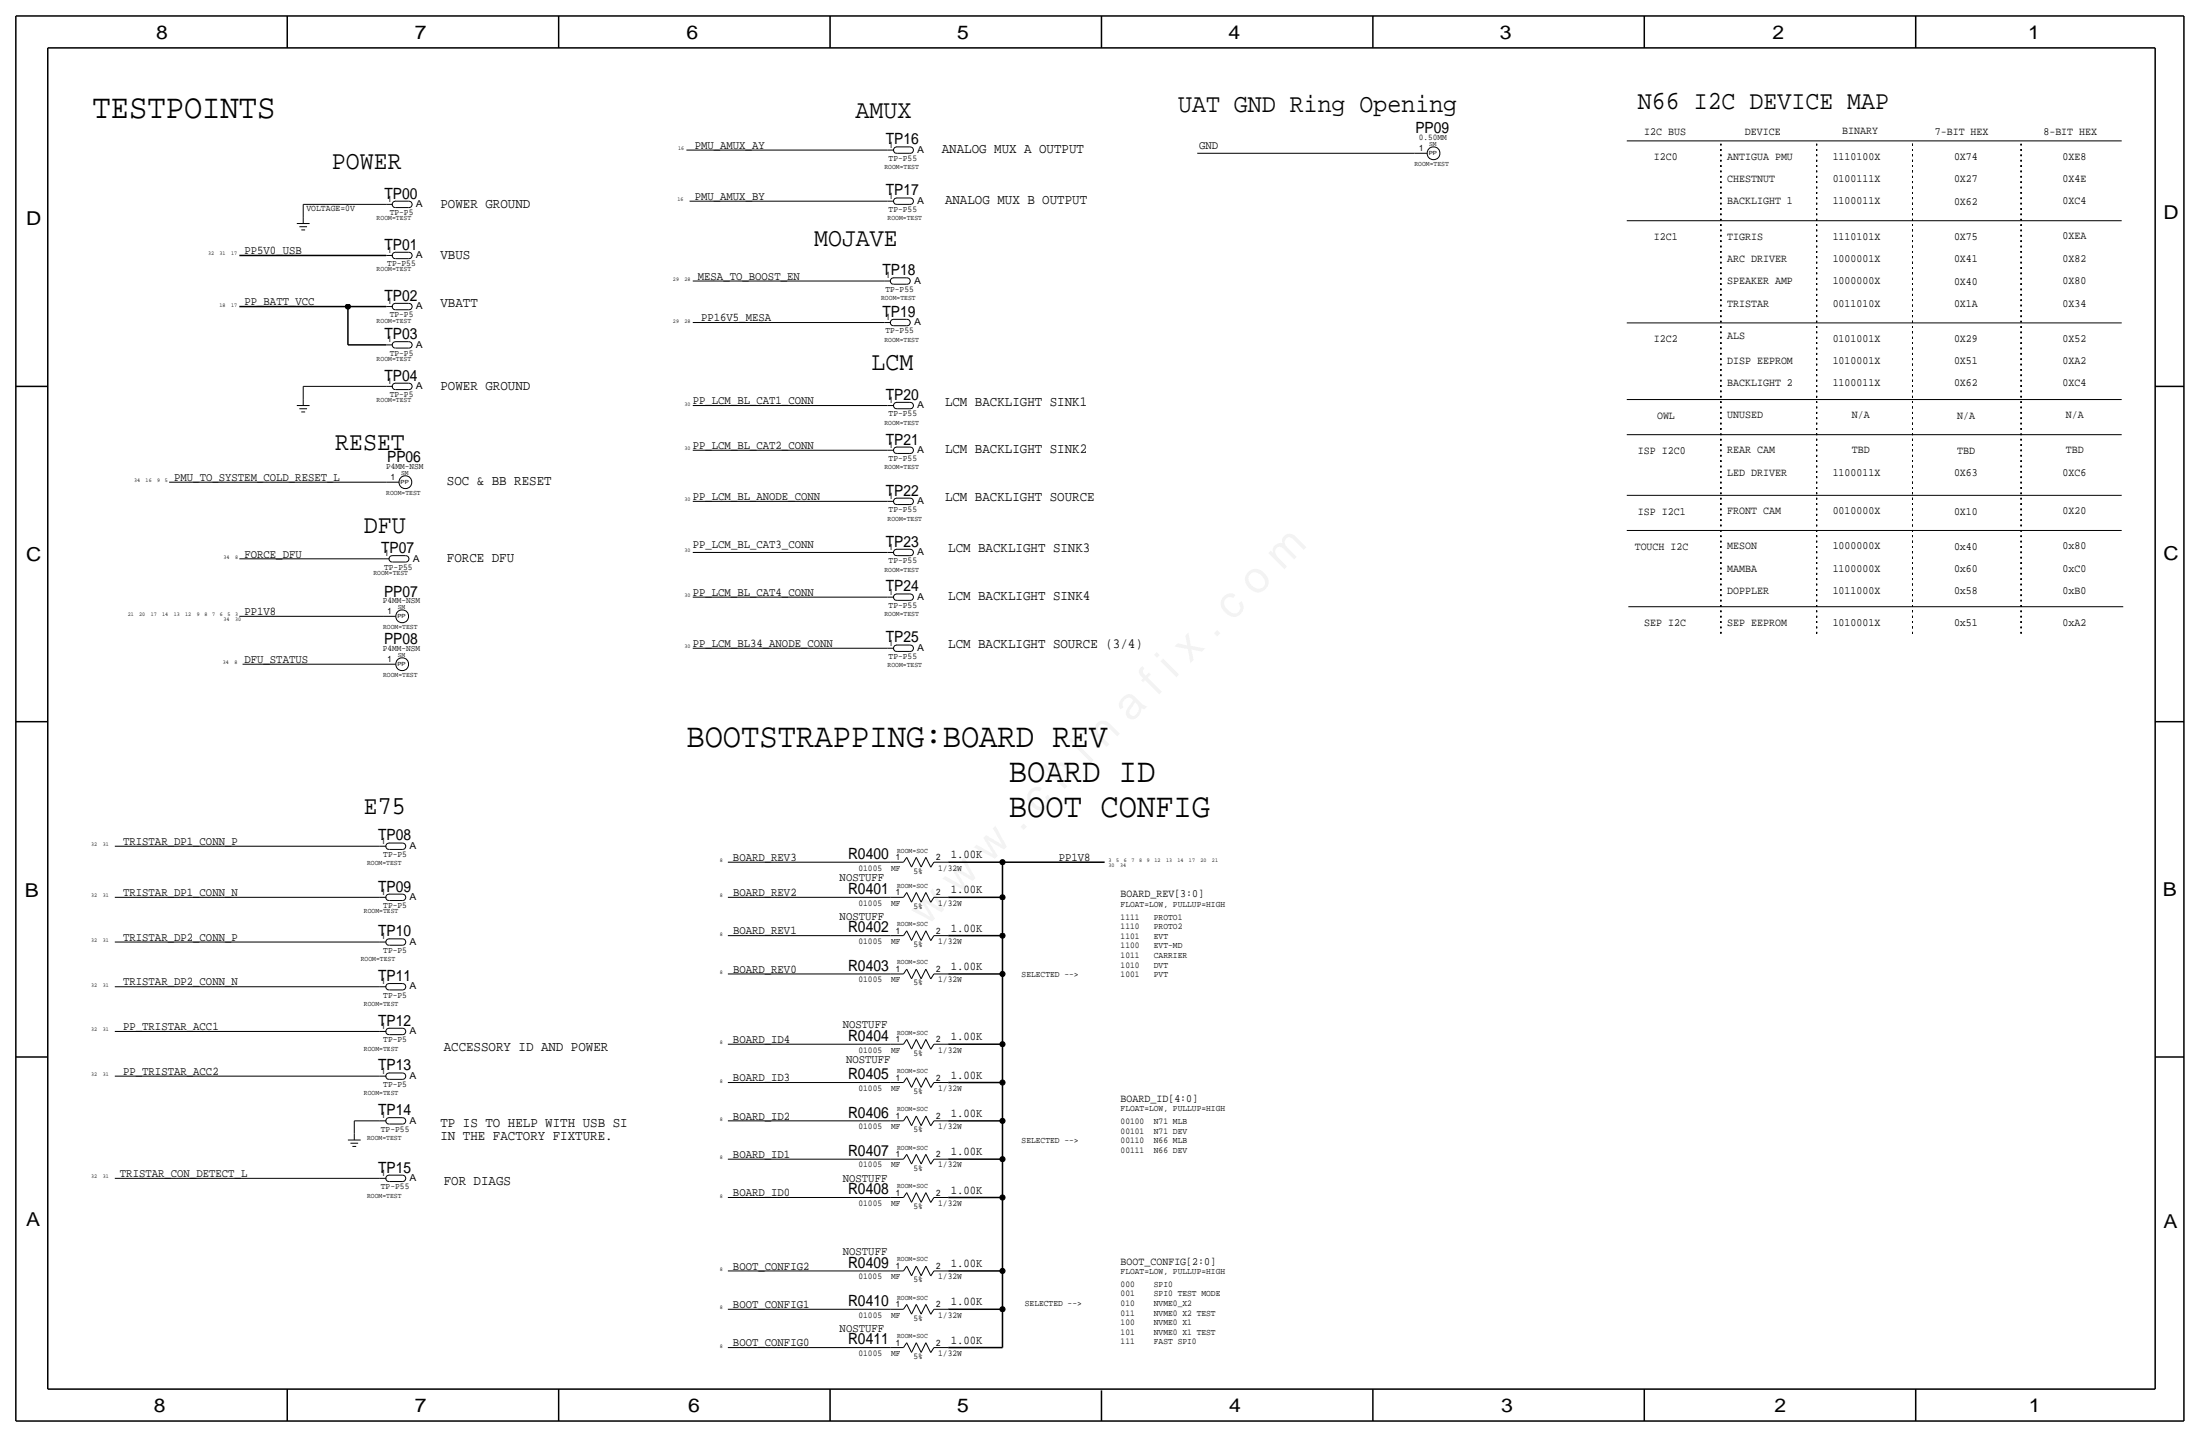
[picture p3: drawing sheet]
<svg xmlns="http://www.w3.org/2000/svg" width="875mm" height="572mm" viewBox="0 0 875 572" stroke-linecap="round" stroke-linejoin="round" font-family="sans-serif">
<g fill="none" stroke="#000" stroke-width=".4">
<path d="M273 59.7h80zM353 59.7h2.6zM356.7 58.4h5.2zM356.8 58.5a1.25 1.25 0 0 0-1.4 1.2 1.25 1.25 0 0 0 1.4 1.3M361.9 58.5a1.25 1.25 0 0 1 1.4 1.2 1.25 1.25 0 0 1-1.4 1.3M647 56h196.9zM356.7 78.7h5.2zM356.8 78.8a1.25 1.25 0 0 0-1.4 1.2 1.25 1.25 0 0 0 1.4 1.3M356.8 61h5.1zM361.9 78.8a1.25 1.25 0 0 1 1.4 1.2 1.25 1.25 0 0 1-1.4 1.3M476.2 61h86.4zM562.6 61h5z"/>
<path d="M118.1 88.9h5zM119.1 90.2h3zM119.8 91.4h1.6zM120.6 81.3h33zM120.6 81.3v5.1zM120.6 86.4v2.5zM153.6 81.3h2.6zM157.3 80h5.2zM157.4 80.1a1.25 1.25 0 0 0-1.4 1.2 1.25 1.25 0 0 0 1.4 1.2M157.4 82.6h5.1zM162.5 80.1a1.25 1.25 0 0 1 1.4 1.2 1.25 1.25 0 0 1-1.4 1.3M274.3 80h78.7z"/>
<path d="M353 80h2.6zM356.8 81.3h5.1zM647 87.8h196.9zM153.6 101.6h2.6zM157.3 100.3h5.2zM157.4 100.4a1.25 1.25 0 0 0-1.4 1.2 1.25 1.25 0 0 0 1.4 1.3M157.4 102.9h5.1zM162.5 100.4a1.25 1.25 0 0 1 1.4 1.2 1.25 1.25 0 0 1-1.4 1.3M275.5 111.8h76.2zM351.7 111.8h2.6zM355.4 110.5h5.2zM355.5 110.5a1.25 1.25 0 0 0-1.4 1.3 1.25 1.25 0 0 0 1.4 1.2"/>
<path d="M355.6 113h5zM360.6 110.5a1.25 1.25 0 0 1 1.4 1.3 1.25 1.25 0 0 1-1.4 1.2M153.6 121.9h2.6zM153.6 137.2h2.6zM157.3 120.7h5.2zM157.3 135.9h5.2zM157.4 120.7a1.25 1.25 0 0 0-1.4 1.2 1.25 1.25 0 0 0 1.4 1.3M157.4 135.9a1.25 1.25 0 0 0-1.4 1.3 1.25 1.25 0 0 0 1.4 1.2M157.4 123.2h5.1zM157.4 138.4h5.1zM162.5 120.7a1.25 1.25 0 0 1 1.4 1.2 1.25 1.25 0 0 1-1.4 1.3M162.5 135.9a1.25 1.25 0 0 1 1.4 1.3 1.25 1.25 0 0 1-1.4 1.2"/>
<path d="M275.5 128.3h76.2zM351.7 128.3h2.6zM355.4 127h5.2zM355.5 127a1.25 1.25 0 0 0-1.4 1.3 1.25 1.25 0 0 0 1.4 1.2M355.6 129.5h5zM360.6 127.1a1.25 1.25 0 0 1 1.4 1.2 1.25 1.25 0 0 1-1.4 1.2M647 128.4h196.9zM120.6 153.7h33zM120.6 153.7v5zM120.6 158.8v2.5zM153.6 153.7h2.6zM157.3 152.4h5.2z"/>
<path d="M157.4 152.4a1.25 1.25 0 0 0-1.4 1.3 1.25 1.25 0 0 0 1.4 1.2M157.4 154.9h5.1zM162.5 152.5a1.25 1.25 0 0 1 1.4 1.2 1.25 1.25 0 0 1-1.4 1.2M647 158.9h196.9zM118.1 161.3h5zM119.1 162.6h3zM119.8 163.8h1.6zM275.5 179.1h77.5zM275.5 161.3h77.5zM353 179.1h2.6zM353 161.3h2.6zM356.7 177.8h5.2z"/>
<path d="M356.7 160h5.2zM356.8 177.8a1.25 1.25 0 0 0-1.4 1.3 1.25 1.25 0 0 0 1.4 1.2M356.8 160.1a1.25 1.25 0 0 0-1.4 1.2 1.25 1.25 0 0 0 1.4 1.3M356.8 162.6h5.1zM361.9 177.9a1.25 1.25 0 0 1 1.4 1.2 1.25 1.25 0 0 1-1.4 1.2M361.9 160.1a1.25 1.25 0 0 1 1.4 1.2 1.25 1.25 0 0 1-1.4 1.3M647 172.9h196.9zM67.3 191.8h86.3zM153.6 191.8h5.1zM275.5 199.4h77.5zM353 199.4h2.6zM356.7 198.1h5.2z"/>
<path d="M356.8 198.2a1.25 1.25 0 0 0-1.4 1.2 1.25 1.25 0 0 0 1.4 1.3M356.8 180.3h5.1zM361.9 198.2a1.25 1.25 0 0 1 1.4 1.2 1.25 1.25 0 0 1-1.4 1.3M647 197h196.9zM275.5 219.7h77.5zM353 219.7h2.6zM356.8 218.5a1.25 1.25 0 0 0-1.4 1.2 1.25 1.25 0 0 0 1.4 1.3M356.8 200.7h5.1zM647 211h196.9zM95.2 222.3h57.1zM152.3 222.3h2.6zM156 221h5.2z"/>
<path d="M156.1 221a1.25 1.25 0 0 0-1.4 1.3 1.25 1.25 0 0 0 1.4 1.2M156.2 223.5h5zM161.2 221a1.25 1.25 0 0 1 1.5 1.3 1.25 1.25 0 0 1-1.5 1.2M275.5 237.5h77.5zM353 237.5h2.6zM356.8 236.3a1.25 1.25 0 0 0-1.4 1.2 1.25 1.25 0 0 0 1.4 1.3M95.2 245.1h57.1zM152.3 245.1h5.1zM275.5 257.8h77.5zM353 257.8h2.6zM356.8 256.6a1.25 1.25 0 0 0-1.4 1.2 1.25 1.25 0 0 0 1.4 1.3M647.7 241.3h196.8z"/>
<path d="M96.5 264.2h55.8zM152.3 264.2h5.1zM45.7 336.6h105.4zM151.1 336.6h2.5zM154.7 335.3h5.3zM154.8 335.3a1.25 1.25 0 0 0-1.3 1.3 1.25 1.25 0 0 0 1.3 1.2M154.9 337.8h5.1zM160 335.3a1.25 1.25 0 0 1 1.4 1.3 1.25 1.25 0 0 1-1.4 1.2M45.7 356.9h105.4zM151.1 356.9h2.5zM154.7 355.6h5.3zM154.8 355.7a1.25 1.25 0 0 0-1.3 1.2 1.25 1.25 0 0 0 1.3 1.2"/>
<path d="M154.9 358.1h5.1zM160 355.7a1.25 1.25 0 0 1 1.4 1.2 1.25 1.25 0 0 1-1.4 1.2M289.5 356.9h64.8zM289.5 342.9h64.8zM354.3 342.9h5.1zM354.3 356.9h5.1zM45.7 374.6h105.4zM151.1 374.6h2.5zM154.7 373.4h5.3zM154.8 373.4a1.25 1.25 0 0 0-1.3 1.3 1.25 1.25 0 0 0 1.3 1.2M154.9 375.9h5.1zM160 373.4a1.25 1.25 0 0 1 1.4 1.3 1.25 1.25 0 0 1-1.4 1.2"/>
<path d="M289.5 372.1h64.8zM354.3 372.1h5.1zM45.7 392.4h105.4zM151.1 392.4h2.5zM154.7 391.2h5.3zM154.8 391.2a1.25 1.25 0 0 0-1.3 1.3 1.25 1.25 0 0 0 1.3 1.2M154.9 393.7h5.1zM160 391.2a1.25 1.25 0 0 1 1.4 1.3 1.25 1.25 0 0 1-1.4 1.2M289.5 387.4h64.8zM354.3 387.4h5.1zM360.6 385.4l-1.2 2zM360.6 385.4l2 3.9z"/>
<path d="M364.4 385.4l-1.8 3.9zM364.4 385.4l2 3.9zM368.2 385.4l-1.8 3.9zM368.3 385.4l1.9 3.9zM371.5 387.4l-1.3 2zM371.5 387.4h5.6zM45.7 410.2h105.4zM151.1 410.2h2.5zM154.7 408.9h5.3zM154.8 409a1.25 1.25 0 0 0-1.3 1.2 1.25 1.25 0 0 0 1.3 1.3M154.9 411.5h5.1zM160 409a1.25 1.25 0 0 1 1.4 1.2 1.25 1.25 0 0 1-1.4 1.3"/>
<path d="M289.5 415.3h64.8zM354.3 415.3h5.1zM360.6 413.4l-1.2 1.9zM360.6 413.4l2 3.8zM364.4 413.4l-1.8 3.8zM364.4 413.4l2 3.8zM368.2 413.4l-1.8 3.8zM368.3 413.4l1.9 3.8zM371.5 415.3l-1.3 2zM371.5 415.3h5.6zM45.7 428h105.4zM151.1 428h2.5z"/>
<path d="M154.7 426.7h5.3zM154.8 426.8a1.25 1.25 0 0 0-1.3 1.2 1.25 1.25 0 0 0 1.3 1.3M154.9 429.3h5.1zM160 426.8a1.25 1.25 0 0 1 1.4 1.2 1.25 1.25 0 0 1-1.4 1.3M289.5 430.5h64.8zM354.3 430.5h5.1zM360.6 428.6l-1.2 1.9zM360.6 428.6l2 3.9zM364.4 428.6l-1.8 3.9zM364.4 428.6l2 3.9zM368.2 428.6l-1.8 3.9zM368.3 428.6l1.9 3.9z"/>
<path d="M371.5 430.5l-1.3 2.1zM371.5 430.5h5.6zM138.4 453.4h5.1zM139.4 454.7h3zM140.2 455.9h1.5zM140.9 445.8h10.2zM140.9 445.8v5.1zM140.9 450.9v2.5zM151.1 445.8h2.5zM154.7 444.5h5.3zM154.8 444.6a1.25 1.25 0 0 0-1.3 1.2 1.25 1.25 0 0 0 1.3 1.2M154.9 447h5.1z"/>
<path d="M160 444.6a1.25 1.25 0 0 1 1.4 1.2 1.25 1.25 0 0 1-1.4 1.2M289.5 445.8h64.8zM354.3 445.8h5.1zM360.6 443.8l-1.2 2zM360.6 459.1l-1.2 1.9zM360.6 443.8l2 3.9zM360.6 459.1l2 3.8zM364.4 443.8l-1.8 3.9zM364.4 459.1l-1.8 3.8zM364.4 443.8l2 3.9zM364.4 459.1l2 3.8zM368.2 443.8l-1.8 3.9z"/>
<path d="M368.2 459.1l-1.8 3.8zM368.3 443.8l1.9 3.9zM368.3 459.1l1.9 3.8zM371.5 445.8l-1.3 2zM371.5 445.8h5.6zM45.7 468.6h105.4zM151.1 468.6h2.5zM154.7 467.4h5.3zM154.8 467.4a1.25 1.25 0 0 0-1.3 1.3 1.25 1.25 0 0 0 1.3 1.2M154.9 469.9h5.1zM160 467.4a1.25 1.25 0 0 1 1.4 1.3 1.25 1.25 0 0 1-1.4 1.2M289.5 461h64.8z"/>
<path d="M289.5 476.2h64.8zM354.3 461h5.1zM354.3 476.2h5.1zM360.6 474.3l-1.2 1.9zM360.6 474.3l2 3.9zM364.4 474.3l-1.8 3.9zM364.4 474.3l2 3.9zM368.2 474.3l-1.8 3.9zM368.3 474.3l1.9 3.9zM371.5 461l-1.3 2zM371.5 476.3l-1.3 2zM371.5 461h5.6z"/>
<path d="M371.5 476.2h5.6zM289.5 505.5h64.8zM354.3 505.5h5.1zM360.6 518.8l-1.2 1.9zM360.6 503.5l-1.2 2zM360.6 518.8l2 3.8zM360.6 503.5l2 3.9zM364.4 518.8l-1.8 3.8zM364.4 503.5l-1.8 3.9zM364.4 518.8l2 3.8zM364.4 503.5l2 3.9zM368.2 518.8l-1.8 3.8z"/>
<path d="M368.2 503.5l-1.8 3.9zM368.3 518.8l1.9 3.8zM368.3 503.5l1.9 3.9zM371.5 505.5l-1.3 2zM371.5 505.5h5.6zM289.5 535.9h64.8zM289.5 520.7h64.8zM354.3 535.9h5.1zM354.3 520.7h5.1zM360.6 534l-1.2 1.9zM360.6 534l2 3.9zM364.4 534l-1.8 3.9z"/>
<path d="M364.4 534l2 3.9zM368.2 534l-1.8 3.9zM368.3 534l1.9 3.9zM371.5 535.9l-1.3 2.1zM371.5 520.7l-1.3 2zM371.5 535.9h5.6zM371.5 520.7h5.6z"/>
<circle cx="570.2" cy="61" r="2.56"/>
<circle cx="161.2" cy="191.8" r="2.56"/>
<circle cx="160" cy="245.1" r="2.56"/>
<circle cx="160" cy="264.2" r="2.56"/>
</g>
<g fill="none" stroke="#000" stroke-width=".6" stroke-linecap="butt">
<path d="M6.3 6.4v558.7zM6.3 6.4h862.3zM19 19.1v533.4zM19 19.1h838.2zM114.2 6.4v12.7zM222.2 6.4v12.7zM330.1 6.4v12.7zM438.1 6.4v12.7zM546.1 6.4v12.7zM654 6.4v12.7zM762 6.4v12.7zM857.2 19.1v533.4z"/>
<path d="M868.6 6.4v558.7zM95.2 101.6h58.4zM95.2 121.9h43.2zM138.4 121.9h15.2zM138.4 121.9v15.3zM138.4 137.2h15.2zM6.3 153.7h12.7zM857.2 153.7h11.4zM6.3 287h12.7zM857.2 287h11.4zM398.7 342.9h40.7zM398.7 372.1v15.2z"/>
<path d="M377.1 387.4h21.6zM398.7 387.4v27.9zM377.1 415.3h21.6zM398.7 415.3v15.2zM6.3 420.4h12.7zM377.1 430.5h21.6zM398.7 430.5v15.3zM857.2 420.4h11.4zM377.1 445.8h21.6zM398.7 445.8v15.2zM377.1 461h21.6zM377.1 476.2h21.6z"/>
<path d="M398.7 461v15.2zM398.7 476.2v29.3zM377.1 505.5h21.6zM398.7 505.5v15.2zM377.1 520.7h21.6zM377.1 535.9h21.6zM398.7 520.7v15.2zM19 552.5h838.2zM114.2 552.4v12.7zM222.2 552.5v12.7zM330.1 552.5v12.7zM438.1 553v12.1z"/>
<path d="M546.1 552.5v12.7zM654 552.5v12.7zM762 552.5v12.7zM6.3 565.1h862.3z"/>
</g>
<path d="M684.5 57.2v195.5zM722.6 57.2v195.5zM760.7 57.2v195.5zM803.9 57.2v195.5z" fill="none" stroke="#000" stroke-width=".4" stroke-dasharray=".7 1.4" stroke-linecap="butt"/>
<g fill="#000" stroke="#000" stroke-width=".4">
<circle cx="138.4" cy="121.9" r="1.02"/>
<circle cx="398.7" cy="387.3" r="1.02"/>
<circle cx="398.7" cy="415.3" r="1.02"/>
<circle cx="398.7" cy="430.5" r="1.02"/>
<circle cx="398.7" cy="445.8" r="1.02"/>
<circle cx="398.7" cy="461" r="1.02"/>
<circle cx="398.7" cy="476.2" r="1.02"/>
<circle cx="398.7" cy="505.5" r="1.02"/>
<circle cx="398.7" cy="520.7" r="1.02"/>
</g>
<text font-size="17.6" x="368.7" y="368.7" transform="rotate(-45 368.7 368.7)">w w w . c h i n a f i x . c o m</text>
<g font-size="13.6">
<text x="36.8" y="47">TESTPOINTS</text>
<text x="273" y="297.2">BOOTSTRAPPING:BOARD REV</text>
<text x="401.3" y="311.2">BOARD ID</text>
<text x="401.3" y="325.1">BOOT CONFIG</text>
</g>
<g font-size="10.4">
<text x="340.3" y="47">AMUX</text>
<text x="468.6" y="44.5">UAT GND Ring Opening</text>
<text x="651.5" y="43.2">N66 I2C DEVICE MAP</text>
<text x="132" y="67.3">POWER</text>
<text x="323.8" y="97.8">MOJAVE</text>
<text x="346.7" y="147.3">LCM</text>
<text x="133.3" y="179.1">RESET</text>
<text x="144.7" y="212.1">DFU</text>
<text x="144.7" y="323.9">E75</text>
</g>
<g font-size="7.6">
<text x="62.2" y="15.5">8</text>
<text x="165.1" y="15.5">7</text>
<text x="273" y="15.5">6</text>
<text x="380.7" y="15.5">5</text>
<text x="488.6" y="15.5">4</text>
<text x="596.6" y="15.5">3</text>
<text x="705.1" y="15.5">2</text>
<text x="806.7" y="15.5">1</text>
<text x="10.4" y="89.4">D</text>
<text x="860.5" y="87.1">D</text>
<text x="10.4" y="223.3">C</text>
<text x="860.5" y="222.8">C</text>
<text x="9.8" y="356.6">B</text>
<text x="860.3" y="356.4">B</text>
<text x="10.4" y="487.4">A</text>
<text x="860.5" y="488.2">A</text>
<text x="61.2" y="561.6">8</text>
<text x="165" y="561.6">7</text>
<text x="273.8" y="561.6">6</text>
<text x="380.7" y="561.6">5</text>
<text x="488.9" y="561.6">4</text>
<text x="597.1" y="561.6">3</text>
<text x="705.8" y="561.6">2</text>
<text x="806.9" y="561.6">1</text>
</g>
<g font-size="6.2">
<text x="562.9" y="53.1">PP09</text>
<text x="352.3" y="57.4">TP16</text>
<text x="352.3" y="77.7">TP17</text>
<text x="152.9" y="79">TP00</text>
<text x="152.9" y="99.3">TP01</text>
<text x="351" y="109.5">TP18</text>
<text x="152.9" y="119.6">TP02</text>
<text x="351" y="126">TP19</text>
<text x="152.9" y="134.9">TP03</text>
<text x="152.9" y="151.4">TP04</text>
<text x="352.3" y="159">TP20</text>
<text x="352.3" y="176.8">TP21</text>
<text x="154" y="183.9">PP06</text>
<text x="352.3" y="197.1">TP22</text>
<text x="151.6" y="220">TP07</text>
<text x="352.3" y="217.4">TP23</text>
<text x="152.7" y="237.2">PP07</text>
<text x="352.3" y="235.2">TP24</text>
<text x="152.7" y="256.3">PP08</text>
<text x="352.3" y="255.5">TP25</text>
<text x="150.4" y="334.3">TP08</text>
<text x="337.3" y="341.6">R0400</text>
<text x="150.4" y="354.6">TP09</text>
<text x="337.3" y="355.6">R0401</text>
<text x="337.3" y="370.8">R0402</text>
<text x="150.4" y="372.4">TP10</text>
<text x="337.3" y="386.1">R0403</text>
<text x="150.4" y="390.1">TP11</text>
<text x="150.4" y="407.9">TP12</text>
<text x="337.3" y="414">R0404</text>
<text x="150.4" y="425.7">TP13</text>
<text x="337.3" y="429.3">R0405</text>
<text x="150.4" y="443.5">TP14</text>
<text x="337.3" y="444.5">R0406</text>
<text x="337.3" y="459.7">R0407</text>
<text x="150.4" y="466.3">TP15</text>
<text x="337.3" y="475">R0408</text>
<text x="337.3" y="504.2">R0409</text>
<text x="337.3" y="519.4">R0410</text>
<text x="337.3" y="534.7">R0411</text>
</g>
<g font-size="5.6">
<text x="374.6" y="61">ANALOG MUX A OUTPUT</text>
<text x="175.2" y="82.5">POWER GROUND</text>
<text x="375.9" y="81.3">ANALOG MUX B OUTPUT</text>
<text x="175.2" y="102.9">VBUS</text>
<text x="175.2" y="121.9">VBATT</text>
<text x="175.2" y="154.9">POWER GROUND</text>
<text x="375.9" y="161.3">LCM BACKLIGHT SINK1</text>
<text x="375.9" y="180.3">LCM BACKLIGHT SINK2</text>
<text x="177.8" y="193">SOC &amp; BB RESET</text>
<text x="375.9" y="199.4">LCM BACKLIGHT SOURCE</text>
<text x="377.1" y="219.7">LCM BACKLIGHT SINK3</text>
<text x="177.7" y="223.5">FORCE DFU</text>
<text x="377.1" y="238.8">LCM BACKLIGHT SINK4</text>
<text x="377.1" y="257.8">LCM BACKLIGHT SOURCE (3/4)</text>
<text x="176.5" y="417.8">ACCESSORY ID AND POWER</text>
<text x="175.2" y="448.3">TP IS TO HELP WITH USB SI</text>
<text x="175.2" y="453.4">IN THE FACTORY FIXTURE.</text>
<text x="176.5" y="471.2">FOR DIAGS</text>
</g>
<g font-size="4.7">
<text x="276.3" y="59.2">PMU_AMUX_AY</text>
<text x="477" y="59.2">GND</text>
<text x="276.3" y="79.5">PMU_AMUX_BY</text>
<text x="97.2" y="101.1">PP5V0_USB</text>
<text x="277.6" y="111.3">MESA_TO_BOOST_EN</text>
<text x="97.2" y="121.4">PP_BATT_VCC</text>
<text x="278.8" y="127.8">PP16V5_MESA</text>
<text x="275.5" y="160.8">PP_LCM_BL_CAT1_CONN</text>
<text x="275.5" y="178.6">PP_LCM_BL_CAT2_CONN</text>
<text x="69.3" y="191.3">PMU_TO_SYSTEM_COLD_RESET_L</text>
<text x="275.5" y="198.9">PP_LCM_BL_ANODE_CONN</text>
<text x="97.2" y="221.8">FORCE_DFU</text>
<text x="275.5" y="217.9">PP_LCM_BL_CAT3_CONN</text>
<text x="275.5" y="237">PP_LCM_BL_CAT4_CONN</text>
<text x="97.2" y="244.6">PP1V8</text>
<text x="275.5" y="257.3">PP_LCM_BL34_ANODE_CONN</text>
<text x="97.2" y="263.7">DFU_STATUS</text>
<text x="49" y="336.1">TRISTAR_DP1_CONN_P</text>
<text x="378.2" y="341.4">1.00K</text>
<text x="291.5" y="342.4">BOARD_REV3</text>
<text x="421.1" y="342.4">PP1V8</text>
<text x="334" y="350.5">NOSTUFF</text>
<text x="49" y="356.4">TRISTAR_DP1_CONN_N</text>
<text x="291.5" y="356.4">BOARD_REV2</text>
<text x="378.2" y="355.3">1.00K</text>
<text x="334" y="365.8">NOSTUFF</text>
<text x="291.5" y="371.6">BOARD_REV1</text>
<text x="378.2" y="370.6">1.00K</text>
<text x="49" y="374.2">TRISTAR_DP2_CONN_P</text>
<text x="291.5" y="386.9">BOARD_REV0</text>
<text x="378.2" y="385.8">1.00K</text>
<text x="49" y="391.9">TRISTAR_DP2_CONN_N</text>
<text x="49" y="409.7">PP_TRISTAR_ACC1</text>
<text x="335.2" y="408.9">NOSTUFF</text>
<text x="378.2" y="413.8">1.00K</text>
<text x="291.5" y="414.8">BOARD_ID4</text>
<text x="336.5" y="422.9">NOSTUFF</text>
<text x="49" y="427.5">PP_TRISTAR_ACC2</text>
<text x="291.5" y="430">BOARD_ID3</text>
<text x="378.2" y="429">1.00K</text>
<text x="291.5" y="445.3">BOARD_ID2</text>
<text x="378.2" y="444.2">1.00K</text>
<text x="291.5" y="460.5">BOARD_ID1</text>
<text x="378.2" y="459.5">1.00K</text>
<text x="47.7" y="468.1">TRISTAR_CON_DETECT_L</text>
<text x="335.2" y="469.9">NOSTUFF</text>
<text x="291.5" y="475.7">BOARD_ID0</text>
<text x="378.2" y="474.7">1.00K</text>
<text x="335.2" y="499.1">NOSTUFF</text>
<text x="378.2" y="503.9">1.00K</text>
<text x="291.5" y="505">BOOT_CONFIG2</text>
<text x="291.5" y="520.2">BOOT_CONFIG1</text>
<text x="378.2" y="519.2">1.00K</text>
<text x="334" y="529.6">NOSTUFF</text>
<text x="291.5" y="535.4">BOOT_CONFIG0</text>
<text x="378.2" y="534.4">1.00K</text>
</g>
<g font-size="4.4">
<text x="654" y="53.5">I2C BUS</text>
<text x="694" y="53.5">DEVICE</text>
<text x="732.7" y="53.3">BINARY</text>
<text x="769.6" y="53.5">7-BIT HEX</text>
<text x="812.7" y="53.5">8-BIT HEX</text>
<text x="657.8" y="63.7">I2C0</text>
<text x="687" y="63.5">ANTIGUA PMU</text>
<text x="728.9" y="63.5">1110100X</text>
<text x="777.2" y="63.7">0X74</text>
<text x="820.4" y="63.5">0XE8</text>
<text x="687" y="72.4">CHESTNUT</text>
<text x="728.9" y="72.4">0100111X</text>
<text x="777.2" y="72.5">0X27</text>
<text x="820.4" y="72.4">0X4E</text>
<text x="687" y="81.3">BACKLIGHT 1</text>
<text x="728.9" y="81.3">1100011X</text>
<text x="777.2" y="81.4">0X62</text>
<text x="820.4" y="81.3">0XC4</text>
<text x="657.8" y="95.4">I2C1</text>
<text x="687" y="95.3">TIGRIS</text>
<text x="728.9" y="95.3">1110101X</text>
<text x="777.2" y="95.4">0X75</text>
<text x="820.4" y="95.2">0XEA</text>
<text x="687" y="104.1">ARC DRIVER</text>
<text x="728.9" y="104.1">1000001X</text>
<text x="777.2" y="104.3">0X41</text>
<text x="820.4" y="104.1">0X82</text>
<text x="687" y="113">SPEAKER AMP</text>
<text x="728.9" y="113">1000000X</text>
<text x="777.2" y="113.2">0X40</text>
<text x="820.4" y="113">0X80</text>
<text x="687" y="121.9">TRISTAR</text>
<text x="728.9" y="121.9">0011010X</text>
<text x="777.2" y="122.1">0X1A</text>
<text x="820.4" y="121.9">0X34</text>
<text x="657.8" y="136">I2C2</text>
<text x="687" y="134.8">ALS</text>
<text x="728.9" y="135.9">0101001X</text>
<text x="777.2" y="136.1">0X29</text>
<text x="820.4" y="135.9">0X52</text>
<text x="687" y="144.8">DISP EEPROM</text>
<text x="728.9" y="144.8">1010001X</text>
<text x="777.2" y="144.9">0X51</text>
<text x="820.4" y="144.8">0XA2</text>
<text x="687" y="153.5">BACKLIGHT 2</text>
<text x="728.9" y="153.5">1100011X</text>
<text x="777.2" y="153.7">0X62</text>
<text x="820.4" y="153.5">0XC4</text>
<text x="659.1" y="166.5">OWL</text>
<text x="687" y="166.4">UNUSED</text>
<text x="736.6" y="166.4">N/A</text>
<text x="778.5" y="166.5">N/A</text>
<text x="821.6" y="166.4">N/A</text>
<text x="651.5" y="180.5">ISP I2C0</text>
<text x="687" y="180.3">REAR CAM</text>
<text x="736.6" y="180.3">TBD</text>
<text x="778.5" y="180.5">TBD</text>
<text x="821.6" y="180.3">TBD</text>
<text x="687" y="189.2">LED DRIVER</text>
<text x="728.9" y="189.2">1100011X</text>
<text x="777.2" y="189.4">0X63</text>
<text x="820.4" y="189.2">0XC6</text>
<text x="651.5" y="204.6">ISP I2C1</text>
<text x="687" y="204.5">FRONT CAM</text>
<text x="728.9" y="204.5">0010000X</text>
<text x="777.2" y="204.6">0X10</text>
<text x="820.4" y="204.5">0X20</text>
<text x="650.2" y="218.6">TOUCH I2C</text>
<text x="687" y="218.4">MESON</text>
<text x="728.9" y="218.4">1000000X</text>
<text x="777.2" y="218.6">0x40</text>
<text x="820.4" y="218.4">0x80</text>
<text x="687" y="227.3">MAMBA</text>
<text x="728.9" y="227.3">1100000X</text>
<text x="777.2" y="227.5">0x60</text>
<text x="820.4" y="227.3">0xC0</text>
<text x="687" y="236.2">DOPPLER</text>
<text x="728.9" y="236.2">1011000X</text>
<text x="777.2" y="236.4">0x58</text>
<text x="820.4" y="236.2">0xB0</text>
<text x="654" y="249.1">SEP I2C</text>
<text x="687" y="248.9">SEP EEPROM</text>
<text x="728.9" y="248.9">1010001X</text>
<text x="777.2" y="249.1">0x51</text>
<text x="820.4" y="248.9">0xA2</text>
<text x="445.7" y="356.9">BOARD_REV[3:0]</text>
<text x="445.7" y="438.1">BOARD_ID[4:0]</text>
<text x="445.7" y="502.9">BOOT_CONFIG[2:0]</text>
</g>
<g font-size="3.8">
<text x="364.8" y="60.8">A</text>
<text x="165.4" y="82.3">A</text>
<text x="364.8" y="81.1">A</text>
<text x="165.4" y="102.7">A</text>
<text x="363.5" y="112.8">A</text>
<text x="165.4" y="123">A</text>
<text x="363.5" y="129.3">A</text>
<text x="165.4" y="138.2">A</text>
<text x="165.4" y="154.7">A</text>
<text x="364.8" y="162.4">A</text>
<text x="364.8" y="180.1">A</text>
<text x="364.8" y="200.5">A</text>
<text x="364.8" y="220.8">A</text>
<text x="164.2" y="223.3">A</text>
<text x="364.8" y="238.6">A</text>
<text x="364.8" y="258.9">A</text>
<text x="162.9" y="337.6">A</text>
<text x="162.9" y="357.9">A</text>
<text x="162.9" y="375.7">A</text>
<text x="162.9" y="393.5">A</text>
<text x="162.9" y="411.3">A</text>
<text x="162.9" y="429.1">A</text>
<text x="162.9" y="446.8">A</text>
<text x="162.9" y="469.7">A</text>
</g>
<text font-size="3.6" x="121.9" y="83.8">VOLTAGE=0V</text>
<g font-size="3.5">
<text x="353.5" y="58.7">1</text>
<text x="564.4" y="55.6">0.50MM</text>
<text x="564.4" y="59.9">1</text>
<text x="353.4" y="64">TP-P55</text>
<text x="154.2" y="80.3">1</text>
<text x="353.5" y="79">1</text>
<text x="155" y="85.6">TP-P5</text>
<text x="353.4" y="84.3">TP-P55</text>
<text x="154.2" y="100.6">1</text>
<text x="154" y="105.9">TP-P55</text>
<text x="352.3" y="110.7">1</text>
<text x="352.2" y="116.1">TP-P55</text>
<text x="154.2" y="120.9">1</text>
<text x="155" y="126.2">TP-P5</text>
<text x="352.3" y="127.3">1</text>
<text x="154.2" y="136.1">1</text>
<text x="352.2" y="132.6">TP-P55</text>
<text x="155" y="141.5">TP-P5</text>
<text x="154.2" y="152.7">1</text>
<text x="155" y="158">TP-P5</text>
<text x="353.5" y="160.3">1</text>
<text x="353.4" y="165.6">TP-P55</text>
<text x="353.5" y="178.1">1</text>
<text x="353.4" y="183.4">TP-P55</text>
<text x="153.6" y="186.4">P4MM-NSM</text>
<text x="155.5" y="190.8">1</text>
<text x="353.4" y="203.7">TP-P55</text>
<text x="353.5" y="198.4">1</text>
<text x="152.9" y="221.2">1</text>
<text x="353.6" y="218.7">1</text>
<text x="152.8" y="226.6">TP-P55</text>
<text x="353.4" y="224">TP-P55</text>
<text x="152.3" y="239.8">P4MM-NSM</text>
<text x="353.6" y="236.5">1</text>
<text x="154.2" y="244.1">1</text>
<text x="353.4" y="241.8">TP-P55</text>
<text x="353.6" y="256.8">1</text>
<text x="152.3" y="258.8">P4MM-NSM</text>
<text x="154.2" y="263.1">1</text>
<text x="353.4" y="262.1">TP-P55</text>
<text x="151.6" y="335.5">1</text>
<text x="152.4" y="340.9">TP-P5</text>
<text x="341.4" y="346.2">01005</text>
<text x="354.4" y="346.2">MF</text>
<text x="356.3" y="342.1">1</text>
<text x="363.3" y="347.5">5%</text>
<text x="372.3" y="342.1">2</text>
<text x="373.2" y="346.2">1/32W</text>
<text x="151.6" y="355.9">1</text>
<text x="356.3" y="356.1">1</text>
<text x="372.3" y="356.1">2</text>
<text x="152.4" y="361.2">TP-P5</text>
<text x="341.4" y="360.2">01005</text>
<text x="354.4" y="360.2">MF</text>
<text x="363.3" y="361.4">5%</text>
<text x="373.2" y="360.2">1/32W</text>
<text x="445.7" y="365.8">1111</text>
<text x="445.7" y="360.7">FLOAT=LOW, PULLUP=HIGH</text>
<text x="459" y="365.8">PROTO1</text>
<text x="356.3" y="371.3">1</text>
<text x="372.3" y="371.3">2</text>
<text x="445.7" y="369.6">1110</text>
<text x="459" y="369.6">PROTO2</text>
<text x="151.6" y="373.6">1</text>
<text x="341.4" y="375.4">01005</text>
<text x="354.4" y="375.4">MF</text>
<text x="363.3" y="376.7">5%</text>
<text x="373.2" y="375.4">1/32W</text>
<text x="445.7" y="377.2">1100</text>
<text x="445.7" y="373.4">1101</text>
<text x="459" y="377.2">EVT-MD</text>
<text x="459" y="373.4">EVT</text>
<text x="152.4" y="379">TP-P5</text>
<text x="445.7" y="381">1011</text>
<text x="459" y="381">CARRIER</text>
<text x="356.3" y="386.6">1</text>
<text x="372.3" y="386.6">2</text>
<text x="406.3" y="388.6">SELECTED --&gt;</text>
<text x="445.7" y="388.6">1001</text>
<text x="445.7" y="384.8">1010</text>
<text x="459" y="388.6">PVT</text>
<text x="459" y="384.8">DVT</text>
<text x="151.6" y="391.4">1</text>
<text x="341.4" y="390.7">01005</text>
<text x="354.4" y="390.7">MF</text>
<text x="363.3" y="391.9">5%</text>
<text x="373.2" y="390.7">1/32W</text>
<text x="152.4" y="396.7">TP-P5</text>
<text x="151.6" y="409.2">1</text>
<text x="152.4" y="414.5">TP-P5</text>
<text x="341.4" y="418.6">01005</text>
<text x="354.4" y="418.6">MF</text>
<text x="356.3" y="414.5">1</text>
<text x="363.3" y="419.9">5%</text>
<text x="372.3" y="414.5">2</text>
<text x="373.2" y="418.6">1/32W</text>
<text x="151.6" y="427">1</text>
<text x="356.3" y="429.8">1</text>
<text x="372.3" y="429.8">2</text>
<text x="152.4" y="432.3">TP-P5</text>
<text x="341.4" y="433.8">01005</text>
<text x="354.4" y="433.8">MF</text>
<text x="363.3" y="435.1">5%</text>
<text x="373.2" y="433.8">1/32W</text>
<text x="445.7" y="442">FLOAT=LOW, PULLUP=HIGH</text>
<text x="151.6" y="444.8">1</text>
<text x="341.4" y="449.1">01005</text>
<text x="354.4" y="449.1">MF</text>
<text x="356.3" y="445">1</text>
<text x="372.3" y="445">2</text>
<text x="373.2" y="449.1">1/32W</text>
<text x="445.7" y="447">00100</text>
<text x="459" y="447">N71 MLB</text>
<text x="151.5" y="450.1">TP-P55</text>
<text x="363.3" y="450.3">5%</text>
<text x="406.3" y="454.7">SELECTED --&gt;</text>
<text x="445.7" y="450.8">00101</text>
<text x="445.7" y="454.7">00110</text>
<text x="459" y="450.8">N71 DEV</text>
<text x="459" y="454.7">N66 MLB</text>
<text x="356.3" y="460.2">1</text>
<text x="372.3" y="460.2">2</text>
<text x="445.7" y="458.5">00111</text>
<text x="459" y="458.5">N66 DEV</text>
<text x="151.6" y="467.6">1</text>
<text x="341.4" y="464.3">01005</text>
<text x="354.4" y="464.3">MF</text>
<text x="363.3" y="465.6">5%</text>
<text x="373.2" y="464.3">1/32W</text>
<text x="151.5" y="472.9">TP-P55</text>
<text x="341.4" y="479.6">01005</text>
<text x="354.4" y="479.6">MF</text>
<text x="356.3" y="475.5">1</text>
<text x="372.3" y="475.5">2</text>
<text x="373.2" y="479.6">1/32W</text>
<text x="363.3" y="480.8">5%</text>
<text x="341.4" y="508.8">01005</text>
<text x="354.4" y="508.8">MF</text>
<text x="356.3" y="504.7">1</text>
<text x="372.3" y="504.7">2</text>
<text x="373.2" y="508.8">1/32W</text>
<text x="445.7" y="506.7">FLOAT=LOW, PULLUP=HIGH</text>
<text x="363.3" y="510">5%</text>
<text x="445.7" y="511.8">000</text>
<text x="445.7" y="515.6">001</text>
<text x="459" y="511.8">SPI0</text>
<text x="459" y="515.6">SPI0 TEST MODE</text>
<text x="356.3" y="519.9">1</text>
<text x="372.3" y="519.9">2</text>
<text x="407.6" y="519.4">SELECTED --&gt;</text>
<text x="445.7" y="519.4">010</text>
<text x="459" y="519.4">NVME0_X2</text>
<text x="341.4" y="524">01005</text>
<text x="354.4" y="524">MF</text>
<text x="363.3" y="525.3">5%</text>
<text x="373.2" y="524">1/32W</text>
<text x="445.7" y="527">100</text>
<text x="445.7" y="523.2">011</text>
<text x="459" y="527">NVME0 X1</text>
<text x="459" y="523.2">NVME0 X2 TEST</text>
<text x="445.7" y="530.9">101</text>
<text x="459" y="530.9">NVME0 X1 TEST</text>
<text x="341.4" y="539.2">01005</text>
<text x="354.4" y="539.2">MF</text>
<text x="356.3" y="535.2">1</text>
<text x="372.3" y="535.2">2</text>
<text x="373.2" y="539.2">1/32W</text>
<text x="445.7" y="534.7">111</text>
<text x="459" y="534.7">FAST SPI0</text>
<text x="363.3" y="540.5">5%</text>
</g>
<g font-size="2.9">
<text x="351.7" y="67.3">ROOM=TEST</text>
<text x="562.6" y="66">ROOM=TEST</text>
<text x="149.8" y="87.6">ROOM=TEST</text>
<text x="353" y="87.6">ROOM=TEST</text>
<text x="149.8" y="108">ROOM=TEST</text>
<text x="350.5" y="119.4">ROOM=TEST</text>
<text x="149.8" y="128.3">ROOM=TEST</text>
<text x="351.7" y="135.9">ROOM=TEST</text>
<text x="149.8" y="143.5">ROOM=TEST</text>
<text x="149.8" y="160">ROOM=TEST</text>
<text x="351.7" y="168.9">ROOM=TEST</text>
<text x="351.7" y="186.7">ROOM=TEST</text>
<text x="153.6" y="196.8">ROOM=TEST</text>
<text x="353" y="207">ROOM=TEST</text>
<text x="351.7" y="227.3">ROOM=TEST</text>
<text x="148.5" y="228.6">ROOM=TEST</text>
<text x="351.7" y="245.1">ROOM=TEST</text>
<text x="152.3" y="250.2">ROOM=TEST</text>
<text x="152.3" y="269.2">ROOM=TEST</text>
<text x="353" y="265.4">ROOM=TEST</text>
<text x="356.8" y="339.1">ROOM=SOC</text>
<text x="146" y="344.2">ROOM=TEST</text>
<text x="356.8" y="353.1">ROOM=SOC</text>
<text x="144.7" y="363.2">ROOM=TEST</text>
<text x="356.8" y="368.3">ROOM=SOC</text>
<text x="143.5" y="382.3">ROOM=TEST</text>
<text x="356.8" y="383.5">ROOM=SOC</text>
<text x="144.7" y="400">ROOM=TEST</text>
<text x="356.8" y="411.5">ROOM=SOC</text>
<text x="144.7" y="417.8">ROOM=TEST</text>
<text x="356.8" y="426.7">ROOM=SOC</text>
<text x="144.7" y="435.6">ROOM=TEST</text>
<text x="356.8" y="442">ROOM=SOC</text>
<text x="146" y="453.4">ROOM=TEST</text>
<text x="356.8" y="457.2">ROOM=SOC</text>
<text x="356.8" y="472.4">ROOM=SOC</text>
<text x="146" y="476.2">ROOM=TEST</text>
<text x="356.8" y="501.6">ROOM=SOC</text>
<text x="356.8" y="516.9">ROOM=SOC</text>
<text x="356.8" y="532.1">ROOM=SOC</text>
</g>
<g font-size="2.8">
<text x="568.4" y="57.9">SM</text>
<text x="159.5" y="188.7">SM</text>
<text x="158.2" y="242.1">SM</text>
<text x="158.2" y="261.1">SM</text>
</g>
<g font-size="2.3">
<text x="269.7" y="59.7">16</text>
<text x="568.3" y="61.7">PP</text>
<text x="269.5" y="80">16</text>
<text x="82.8" y="101.6">32</text>
<text x="87.3" y="101.6">31</text>
<text x="91.9" y="101.6">17</text>
<text x="267.7" y="111.8">29</text>
<text x="272.2" y="111.8">28</text>
<text x="87.3" y="121.9">18</text>
<text x="91.9" y="121.9">17</text>
<text x="267.7" y="128.3">29</text>
<text x="272.3" y="128.3">28</text>
<text x="272.2" y="161.3">30</text>
<text x="272.3" y="179.1">30</text>
<text x="53.4" y="191.8">34</text>
<text x="57.9" y="191.8">16</text>
<text x="62.5" y="191.8">9</text>
<text x="65.5" y="191.8">5</text>
<text x="159.3" y="192.5">PP</text>
<text x="272.2" y="199.4">30</text>
<text x="272.3" y="219.7">30</text>
<text x="88.9" y="222.3">34</text>
<text x="93.5" y="222.3">8</text>
<text x="272.2" y="237.5">30</text>
<text x="50.8" y="245.1">21</text>
<text x="55.4" y="245.1">20</text>
<text x="59.9" y="245.1">17</text>
<text x="64.5" y="245.1">14</text>
<text x="69.1" y="245.1">13</text>
<text x="73.7" y="245.1">12</text>
<text x="78.2" y="245.1">9</text>
<text x="81.3" y="245.1">8</text>
<text x="84.3" y="245.1">7</text>
<text x="87.4" y="245.1">6</text>
<text x="90.4" y="245.1">5</text>
<text x="93.5" y="245.1">3</text>
<text x="158.1" y="245.9">PP</text>
<text x="88.9" y="246.9">34</text>
<text x="93.5" y="246.9">30</text>
<text x="272.2" y="257.8">30</text>
<text x="88.7" y="264.2">34</text>
<text x="93.2" y="264.2">8</text>
<text x="158.1" y="264.9">PP</text>
<text x="36.3" y="336.5">32</text>
<text x="40.9" y="336.5">31</text>
<text x="286.3" y="342.9">8</text>
<text x="440.9" y="344.7">30</text>
<text x="440.9" y="342.9">3</text>
<text x="444" y="342.9">5</text>
<text x="445.5" y="344.7">34</text>
<text x="447" y="342.9">6</text>
<text x="450.1" y="342.9">7</text>
<text x="453.1" y="342.9">8</text>
<text x="456.1" y="342.9">9</text>
<text x="459.2" y="342.9">12</text>
<text x="463.8" y="342.9">13</text>
<text x="468.3" y="342.9">14</text>
<text x="472.9" y="342.9">17</text>
<text x="477.5" y="342.9">20</text>
<text x="482.1" y="342.9">21</text>
<text x="36.3" y="356.9">32</text>
<text x="40.9" y="356.9">31</text>
<text x="286.3" y="356.9">8</text>
<text x="36.3" y="374.6">32</text>
<text x="40.9" y="374.6">31</text>
<text x="286.3" y="372.1">8</text>
<text x="286.3" y="387.4">8</text>
<text x="36.3" y="392.4">32</text>
<text x="40.9" y="392.4">31</text>
<text x="36.3" y="410.2">32</text>
<text x="40.9" y="410.2">31</text>
<text x="286.3" y="415.3">8</text>
<text x="36.3" y="428">32</text>
<text x="40.9" y="428">31</text>
<text x="286.3" y="430.5">8</text>
<text x="286.3" y="445.8">8</text>
<text x="286.3" y="461">8</text>
<text x="36.3" y="468.6">32</text>
<text x="40.9" y="468.6">31</text>
<text x="286.3" y="476.3">8</text>
<text x="286.3" y="505.5">8</text>
<text x="286.3" y="520.7">8</text>
<text x="286.3" y="535.9">8</text>
</g>
</svg>
